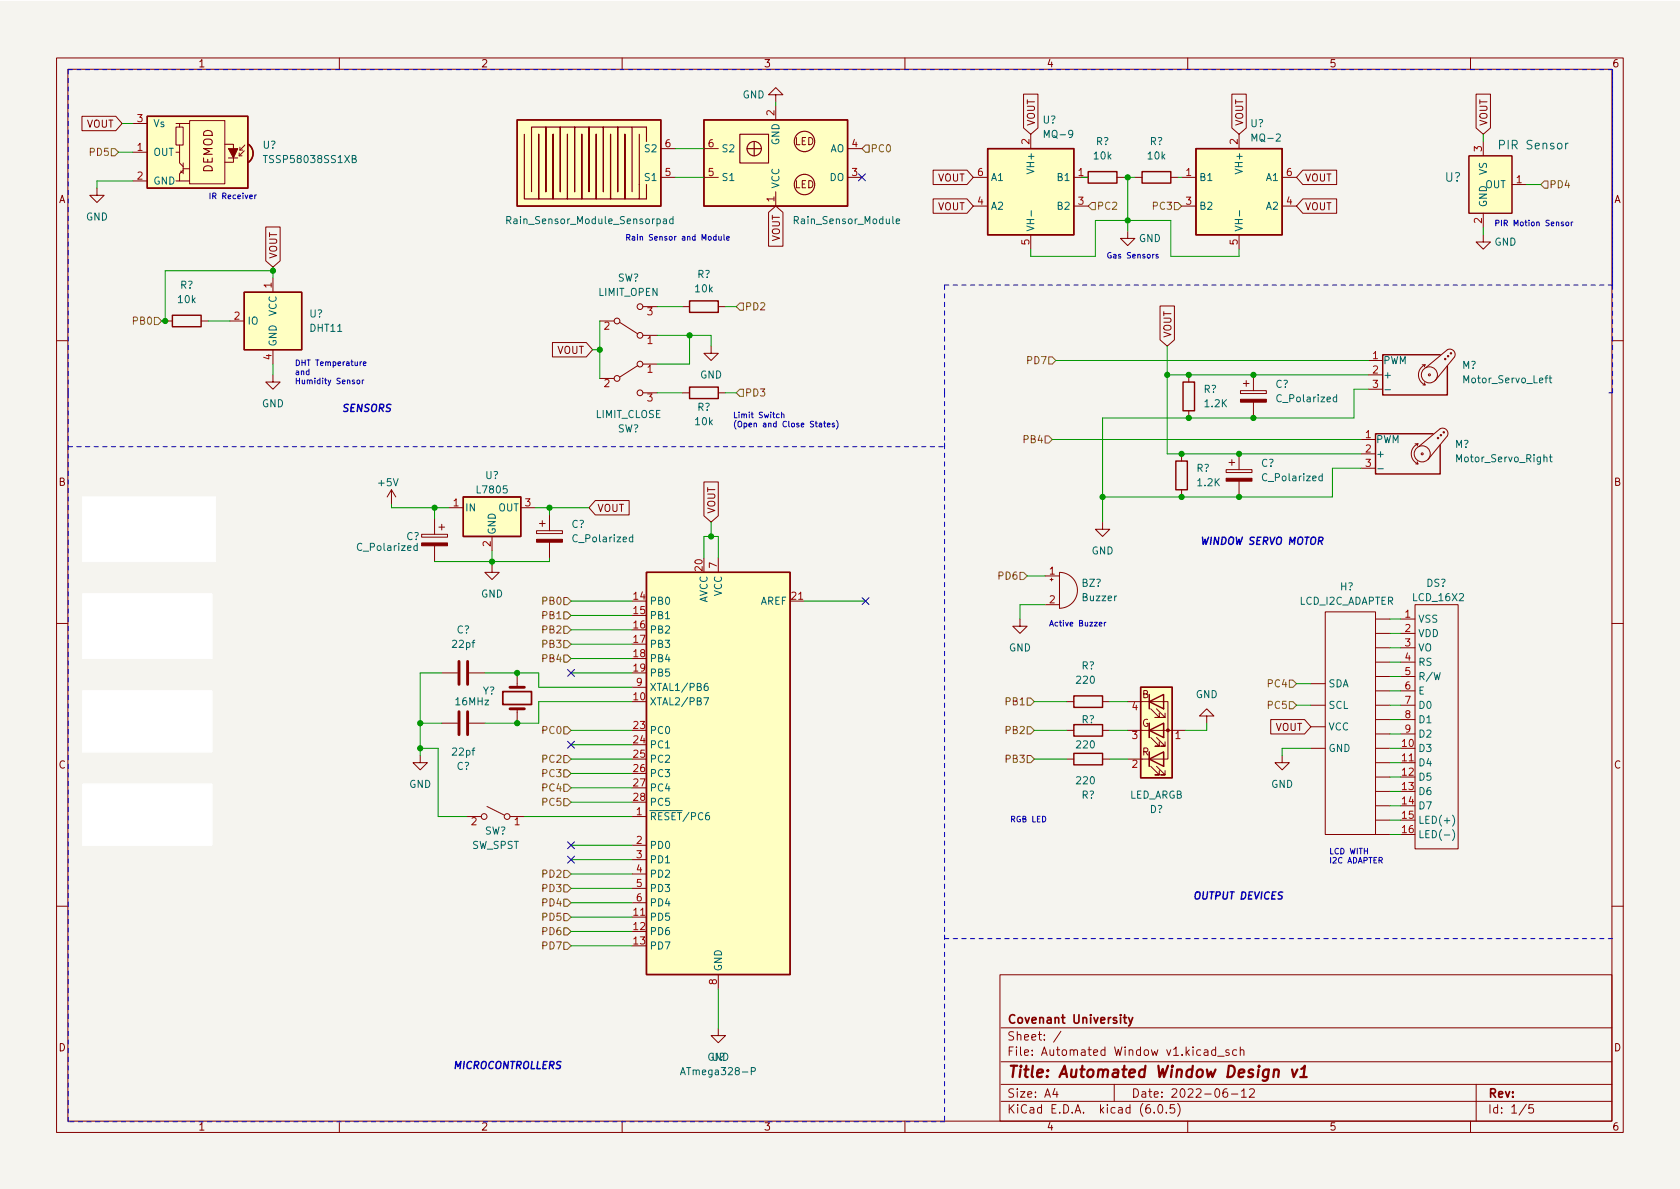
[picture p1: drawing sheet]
<svg xmlns="http://www.w3.org/2000/svg" width="297mm" height="210mm" viewBox="0 0 297 210" stroke-linecap="round" stroke-linejoin="round" font-family="sans-serif">
<path d="M0 .2h297v210.1h-297z" fill="#f5f4ef" stroke="#f5f4ef" stroke-width=".18"/>
<g fill="none" stroke="#840000" stroke-width=".18">
<path d="M10 10.2h277v190.1h-277zM12 12.2h273v186.1h-273zM60 10.2v2M110 10.2v2M137.2 16.8h1.2l-1.2-1.3-1.3 1.3h1.3v1.2M137.2 18.7v2.5M160 10.2v2M181 16.6h2.5v6l-1.3 1.1-1.2-1.1zM210 10.2v2M217.8 16.6h2.5v6l-1.2 1.1-1.3-1.1zM260 10.2v2M261 16.6h2.5v6l-1.2 1.1-1.3-1.1z"/>
<path d="M14.5 20.6h6l1.1 1.2-1.1 1.3h-6zM17.1 33.3v1.2h1.3l-1.3 1.3-1.2-1.3h1.2M23.5 32h2.5M23.5 21.8h2.5M23.5 26.9h2.5M31.1 22.5h1.3v3.1h-1.3zM31.1 21.8h.6v.7M31.1 26.9h.6v1.9l.7 .7M31.7 32h1.8M31.7 21.8h1.8M31.7 25.6v1.3M32 30.2v.3h.3"/>
<path d="M32.4 30.1l-.7 .6v1.3h-.6M32.4 29.8h1.1M32.4 28.8v1.9M33.5 21.3h6.3v11.2h-6.3zM39.8 25.5h1.5v3.2h-1.5M40.4 27.9h1.6M42.3 27.6h.5M42.3 27v.6M42.4 26.5h.5M42.4 26v.5M43.2 26.7l-.9 .9M43.3 25.6l-.9 .9"/>
<path d="M116.8 31.4h2.6M116.8 26.3h2.6M124.5 31.4h2.5M124.5 26.3h2.5M135.9 37.6l1.3-1.2 1.2 1.2v5.9h-2.5zM137.2 33.9v2.5M149.9 31.4h2.5M149.9 26.3h2.5M165 30.1h6l1.1 1.3-1.1 1.2h-6zM165 35.2h6l1.1 1.2-1.1 1.3h-6zM172.1 31.4h2.5M172.1 36.4h2.5"/>
<path d="M182.2 23.7v2.6M189.9 31.4h2.5M189.9 36.4h2.5M197.5 31.4h1.3M200.7 31.4h1.2M207 31.4h1.3M208.9 31.4h2.6M208.9 36.4h2.6M219.1 23.7v2.6M226.7 31.4h2.5M226.7 36.4h2.5M230.3 35.2h6v2.5h-6l-1.1-1.3z"/>
<path d="M230.3 30.1h6v2.5h-6l-1.1-1.2zM259.7 27.6h7.6v10.1h-7.6zM262.3 25v2.6M262.3 37.7v2.6M267.3 32.6h2.6M29.2 56.8h1.3M35.6 56.8h1.2M40.6 56.8h2.6M47 40.1h2.5v6l-1.2 1.1-1.3-1.1zM48.3 49.1v2.6M106 56.8h2.6M109.6 57l3.2 2"/>
<path d="M113.7 54.2h2.5M113.7 59.3h2.5M120.6 54.2h1.3M127 54.2h1.3M182.2 41.5v2.6M199.4 40.9v1.3h1.3l-1.3 1.2-1.3-1.2h1.3M205.1 54.1h2.5v6l-1.2 1.1-1.3-1.1zM219.1 41.5v2.6M262.3 41.5v1.3h1.2l-1.2 1.3-1.3-1.3h1.3M10 60.2h2M48.3 66.3v1.3h1.2l-1.2 1.2-1.3-1.2h1.3M48.3 61.8v2.6"/>
<path d="M97.7 60.6h6l1.1 1.2-1.1 1.3h-6zM106 66.9h2.6M112.8 64.6l-3.2 2.1M113.7 64.4h2.5M113.7 69.5h2.5M120.6 69.5h1.3M125.7 61.2v1.3h1.3l-1.3 1.2-1.2-1.2h1.2M127 69.5h1.3M210.2 66.3v1.3M210.2 72.6v1.3M219.3 69.1h4.6v.5h-4.6zM219.8 67.8h1.1"/>
<path d="M220.3 67.3v1M221.6 66.3v2.8M221.6 71.1v2.8M240.7 77.7h2.5M241.9 63.7h2.6M241.9 66.3h2.6M241.9 68.8h2.6M250.2 78.5h.5M250.7 78.5a1.93 1.93 0 0 0-1.2 1.8 1.93 1.93 0 0 0 1.2 1.7M250.7 78.5l-.1 .4M250.8 79l3.8-3.2a.94 .94 0 0 1 1.1 .2 .94 .94 0 0 1 .2 1.1l-3.4 4.2M251.5 64.5h.5"/>
<path d="M251.6 68.1h.4M251.8 67.7l.2 .4M252 64.5a1.93 1.93 0 0 0-1.2 1.8 1.93 1.93 0 0 0 1.2 1.8M252 64.5l-.2 .4M252.1 65l3.8-3.2a.94 .94 0 0 1 1.1 .2 .94 .94 0 0 1 .2 1.1l-3.5 4.2M285 60.2h2M69.2 86.6l-.7 1.3M69.2 86.6v2.5M69.2 86.6l.8 1.3M74.5 94.5h4.6v.5h-4.6zM76.8 91.7v2.8M76.8 96.5v2.8"/>
<path d="M77.6 93.2h1M78.1 92.7v1M79.4 89.8h2.5M87 99.9v1.3h1.3l-1.3 1.3-1.3-1.3h1.3M87 94.9v2.5M92.1 89.8h2.5M94.9 93.8h4.5v.6h-4.5zM95.4 92.6h1M95.9 92.1v1M97.2 91.1v2.7M97.2 95.9v2.8M105.3 88.5h5.9v2.6h-5.9l-1.2-1.3z"/>
<path d="M124.5 85.2h2.5v6l-1.3 1.1-1.2-1.1zM127 98.7v2.5M194.9 92.3v1.3h1.3l-1.3 1.3-1.2-1.3h1.2M208.9 80.3v1.2M208.9 86.6v1.3M216.8 83.1h4.6v.5h-4.6zM217.3 81.8h1M217.8 81.3v1M219.1 80.3v2.8M219.1 85.1v2.8M240.7 80.3h2.5M240.7 82.8h2.5"/>
<path d="M250.3 82h.4M250.6 81.7l.1 .3M10 110.2h2M78.1 119h2.8M82.9 119h2.8M91.4 119.6v1.9M139.7 106.3h2.5M180.3 109.5v1.2h1.3l-1.3 1.3-1.2-1.3h1.2M184.8 101.8h2.5M184.8 106.9h2.5M185.7 102.5h.5M185.9 102.2v.5"/>
<path d="M187.3 101.2a3.2 3.2 0 0 1 3.2 3.2 3.2 3.2 0 0 1-3.2 3.2zM234.3 108.2h8.9v39.4h-8.9zM243.2 109.5h2.5M243.2 112h2.5M243.2 114.5h2.5M243.2 117.1h2.5M243.2 119.6h2.5M247.6 109.5h2.6M247.6 112h2.6M247.6 114.5h2.6M247.6 117.1h2.6M247.6 119.6h2.6"/>
<path d="M250.2 106.9h7.6v43.2h-7.6zM261 104.4h.1M285 110.2h2M74.3 133.6v1.3h-1.3l1.3 1.2 1.3-1.2h-1.3M78.1 127.9h2.8M82.9 127.9h2.8M91.4 125.3v1.9M111.8 121.5h2.5M188.6 124.1h1.3M188.6 134.2h1.3M188.6 129.2h1.3M194.9 124.1h1.3"/>
<path d="M194.9 134.2h1.3M194.9 129.2h1.3M199.4 124.1h7.1v10.1h-7.1M199.4 129.2h2.5M203.2 127.9v2.5M203.2 133v2.5M203.2 129.2h6.3M203.5 125.3l1.5 1.6h-.8h.8v-.8M203.5 130.4l1.5 1.5h-.8h.8v-.7M203.5 135.5l1.5 1.5h-.8h.8v-.7M204.5 125.3l1.5 1.6h-.8h.8v-.8M204.5 130.4l1.5 1.5h-.8h.8v-.7"/>
<path d="M204.5 135.5l1.5 1.5h-.8h.8v-.7M205.7 127.9v2.5zM205.7 130.4h.1M205.7 133v2.5zM205.7 135.5h.1M213.4 126.6h-1.3l1.3-1.3 1.2 1.3h-1.2v1.3M224.7 127.2h6l1.1 1.3-1.1 1.3h-6zM226.7 133.6v1.3h1.3l-1.3 1.2-1.3-1.2h1.3M231.8 124.7h2.5M231.8 132.3h2.5M231.8 120.9h2.5M231.8 128.5h2.5"/>
<path d="M243.2 134.9h2.5M243.2 122.2h2.5M243.2 124.7h2.5M243.2 127.2h2.5M243.2 129.8h2.5M243.2 139.9h2.5M243.2 137.4h2.5M243.2 132.3h2.5M247.6 134.9h2.6M247.6 122.2h2.6M247.6 124.7h2.6M247.6 127.2h2.6"/>
<path d="M247.6 129.8h2.6M82.5 144.4h2.6M86.1 142.6l3.1 1.5M90.2 144.4h2.5M111.8 144.4h2.5M111.8 149.5h2.5M111.8 152h2.5M111.8 154.6h2.5M111.8 157.1h2.5M111.8 159.6h2.5M243.2 147.6h2.5M243.2 145h2.5"/>
<path d="M243.2 142.5h2.5M10 160.2h2M111.8 162.2h2.5M127 172.3v2.6M176.8 172.4h108.2v25.9h-108.2zM285 160.2h2M60 198.3v2M110 198.3v2M127 181.9v1.2h1.3l-1.3 1.3-1.3-1.3h1.3M160 198.3v2M177 194.8h108M177 191.8h108"/>
<path d="M177 187.8h108M177 181.8h108M186.5 192.5l-.4 1h1M186.9 193v1M187.6 182.4l-1.3 1.9M197 191.8v3M204.1 196.7v.1M204.9 195.4l.2-.1a.81 .81 0 0 1 .6 .7 .81 .81 0 0 1-.3 .8h-.2a.81 .81 0 0 1-.6-.6 .81 .81 0 0 1 .3-.8zM206.2 196.7v.1M207.6 195.3h-.7v.7l.2-.1 .5 .1 .1 .2-.1 .5-.2 .1-.5-.1M208.2 195.1a1.72 1.72 0 0 1 0 2.3M210 198.3v2"/>
<path d="M214.9 185.7l-.4-.1-.3 .3v.4l.2 .3h.5M214.9 185.1v1.5M215.3 186.8h1.1M216.9 192.5a.59 .59 0 0 0-.7 .7v.5l.2 .3h.4l.2-.1 .1-.5-.2-.2-.4-.1-.3 .3M217.3 185.7l-.4-.1-.2 .2 .1 .3 .5 .1v.4h-.6M217.7 193.5h1.2M218.6 185.7l-.4-.1-.3 .3v.4l.2 .3h.5M219.3 185.8l.2-.2 .4 .1v.9M219.3 185.1v1.5M219.5 193l.4-.5v1.5M219.5 194h.9M220.9 192.7l.6-.2 .2 .2 .1 .3-.9 1h.9"/>
<path d="M260 198.3v2M261 191.8v6.5M269.9 195.3l-1.3 1.9M271.1 195.3h-.7l-.1 .7 .2-.1 .5 .1 .2 .2-.1 .5-.2 .1-.6-.1"/>
<circle cx="109.1" cy="56.8" r=".51"/>
<circle cx="113.2" cy="59.3" r=".51"/>
<circle cx="113.2" cy="54.2" r=".51"/>
<circle cx="109.1" cy="66.9" r=".51"/>
<circle cx="113.2" cy="64.4" r=".51"/>
<circle cx="113.2" cy="69.5" r=".51"/>
<circle cx="252.7" cy="66.3" r=".18"/>
<circle cx="252.7" cy="66.3" r="1.42"/>
<circle cx="254.3" cy="77.5" r=".13"/>
<circle cx="254.8" cy="77" r=".13"/>
<circle cx="255.3" cy="76.4" r=".13"/>
<circle cx="255.5" cy="63.5" r=".13"/>
<circle cx="256" cy="63" r=".13"/>
<circle cx="256.5" cy="62.5" r=".13"/>
<circle cx="251.5" cy="80.3" r=".18"/>
<circle cx="251.5" cy="80.3" r="1.42"/>
<circle cx="85.6" cy="144.4" r=".51"/>
<circle cx="89.7" cy="144.4" r=".51"/>
</g>
<path d="M228.4 189.1l.4 1.4 .6-1.4M229.9 190.5h1.1M230.1 189l.6-.5-.2 2" fill="none" stroke="#840000" stroke-width=".4"/>
<path d="M88.9 122.3h5.1v2.3h-5.1zM198.6 179.9h.6M198.8 179.4v1.3l.4 .2M199.6 179.9l.3 1M200.3 179.9l-.5 1.4-.2 .1" fill="none" stroke="#840000" stroke-width=".3"/>
<g fill="#fff" stroke="#fff" stroke-width=".18">
<path d="M14.6 122.2h22.9v10.8h-22.9z"/>
<path d="M14.6 87.9h23.5v11.4h-23.5z"/>
<path d="M14.6 138.7h22.9v10.8h-22.9z"/>
<path d="M14.6 105h22.9v11.5h-22.9z"/>
</g>
<path d="M14.6 87.9h23.5v11.4h-23.5zM14.6 105h22.9v11.5h-22.9zM14.6 122.2h22.9v10.8h-22.9zM14.6 138.7h22.9v10.8h-22.9z" fill="none" stroke="#fff" stroke-width=".18"/>
<g fill="#ffffc2" stroke="#ffffc2" stroke-width=".18">
<path d="M81.9 87.9h10.2v7h-10.2z"/>
<path d="M201.7 121.5h5.6v16h-5.6z"/>
<path d="M174.6 26.3h15.3v15.2h-15.3z"/>
<path d="M43.2 51.7h10.1v10.1h-10.1z"/>
<path d="M114.3 101.2h25.4v71.1h-25.4z"/>
<path d="M211.5 26.3h15.2v15.2h-15.2z"/>
<path d="M259.7 27.6h7.6v10.1h-7.6z"/>
<path d="M43.9 25.5a1.97 1.97 0 0 1 0 3.2l-1.1-1.6z"/>
<path d="M26 20.6h17.8v12.7h-17.8z"/>
<path d="M124.5 21.2h25.4v15.2h-25.4z"/>
<path d="M91.4 21.2h25.4v15.2h-25.4z"/>
</g>
<g fill="none" stroke="#840000" stroke-width=".25">
<path d="M26 20.6h17.8v12.7h-17.8zM43.9 25.5a1.97 1.97 0 0 1 0 3.2M91.4 21.2h25.4v15.2h-25.4zM124.5 21.2h25.4v15.2h-25.4zM174.6 26.3h15.3v15.2h-15.3zM192.4 30.3h5.1v2.1h-5.1zM201.9 30.3h5.1v2.1h-5.1zM211.5 26.3h15.2v15.2h-15.2zM30.5 55.7h5.1v2.1h-5.1zM43.2 51.7h10.1v10.1h-10.1zM121.9 53.2h5.1v2h-5.1zM121.9 68.4h5.1v2.1h-5.1z"/>
<path d="M209.2 67.6h2v5h-2zM253.4 76.7h-10.2v7.1h11.4v-5.1M254.6 62.7h-10.1v7.1h11.4v-5M81.9 87.9h10.2v7h-10.2zM207.9 81.5h2v5.1h-2zM114.3 101.2h25.4v71.1h-25.4zM189.9 128.1h5v2.1h-5zM189.9 123.1h5v2h-5zM189.9 133.2h5v2h-5zM201.7 121.5h5.6v16h-5.6zM203.2 124.1l2.5-1.3v2.5zM203.2 129.2l2.5-1.3v2.5z"/>
<path d="M203.2 134.2l2.5-1.2v2.5zM203.2 122.8v2.5M203.2 127.9v2.5M203.2 133v2.5"/>
</g>
<g fill="#840000" stroke="#840000" stroke-width=".18">
<path d="M74.5 96h4.6v.5h-4.6z"/>
<path d="M94.9 95.4h4.5v.5h-4.5z"/>
<path d="M219.3 70.6h4.6v.5h-4.6z"/>
<path d="M216.8 84.6h4.6v.5h-4.6z"/>
<path d="M40.4 26.3h1.6l-.7 1.6z"/>
<circle cx="206.5" cy="129.2" r=".25"/>
</g>
<g fill="none" stroke="#006464" stroke-width=".18">
<path d="M46.6 27.5h.7M62.3 28.1l.5-.1 .1-.1v-.3l-.6-.1v1.3h.5l.1-.2 .1-.3-.3-.2M89.6 39l.6-.1 .1-.2v-.3l-.7-.1v1.3M117.3 38.8h.5v.8M117.8 39l-.4 .1-.2 .2 .2 .3 .4-.1M119 38.8l-.4-.1-.2 .3 .1 .5h.5M119 38.3v1.3M158.5 39.1l.6-.1-.1-.2-.4-.1-.1 .2v.6h.5M182.3 37.3v.9M219.2 37.3v.9M277.3 25.3l-.3 .1-.2 .2M236.3 70.3l-.3-.1-.3 .2 .1 .6h.5"/>
<path d="M236.3 69.8v1.3M244.9 68.9h.9M273.9 66.9h.5M274.1 66.4v1.1l.3 .2M73.8 96.6l-.4-.1-.2 .2 .1 .6h.5M73.8 96.1v1.2M111.9 95h-.4l-.2 .2 .1 .6h.5M111.9 94.5v1.3M233.8 84.2h-.4l-.2 .2 .1 .6h.5M233.8 83.8v1.2M243.6 82.9h1M273.9 80.8h.5"/>
<path d="M274.1 80.4v1.1l.3 .2M124.4 123.4h.9l-.6 1.2M125.1 120.8l-.4 .1a.86 .86 0 0 0 0 1.2l.5-.1v-.4l-.2-.3h-.3l-.2 .3M256.8 144.2a1.46 1.46 0 0 1 0 1.9M256.8 146.7a1.46 1.46 0 0 1 0 1.9M120.3 190.1l.4-1.3 .5 1.3M120.4 189.7h.6M132.8 189.4h.6l.2-.2-.1-.3-.7-.1v1.3"/>
</g>
<path d="M81.2 117v4M82.7 117v4M81.2 125.9v4M82.7 125.9v4M90.2 125.3h2.5M90.2 121.5h2.5" fill="none" stroke="#840000" stroke-width=".51"/>
<g fill="none" stroke="#840000" stroke-width=".2">
<path d="M92.7 23.7v11.5h2.5v-11.5v11.5h2.6v-11.5v11.5h2.5v-11.5v11.5h2.6v-11.5v11.5h2.5v-11.5v11.5h2.5v-11.5v11.5h2.6v-11.5v11.5h2.5v-2.6M94 33.9v-11.4h2.5v11.4v-11.4h2.6v11.4v-11.4h2.5v11.4v-11.4h2.5v11.4v-11.4h2.6v11.4v-11.4h2.5v11.4v-11.4h2.6v11.4M111.8 22.5h2.5zM113 23.7v8.9zM113 35.2h1.3zM114.3 22.5v2.5zM114.3 32.6v2.6zM130.8 23.7h5.1v5.1h-5.1zM132.1 26.3h2.5M133.3 25v2.6"/>
<circle cx="133.3" cy="26.3" r="1.27"/>
<circle cx="142.2" cy="32.6" r="1.8"/>
<circle cx="142.2" cy="25" r="1.8"/>
</g>
<g fill="none" stroke="#725600" stroke-width=".18">
<path d="M19.7 26.3h.6l.7 .6-.7 .7h-.6zM153 25.6h.7v1.3h-.7l-.6-.6zM192.4 36.4l.6-.6h.7v1.3h-.7zM207.6 35.8h.7l.6 .6-.6 .7h-.7zM273 32h.7v1.3h-.7l-.6-.7zM27.3 56.1h.6l.7 .7-.7 .6h-.6zM130.8 53.6h.6v1.3h-.6l-.6-.7zM130.8 68.8h.6v1.3h-.6l-.6-.6zM184.8 77.1h.6l.7 .6-.7 .7h-.6zM185.4 63.1h.7l.6 .6-.6 .7h-.7zM99.7 110.7h.6l.7 .7-.7 .6h-.6zM99.7 105.7h.6l.7 .6-.7 .6h-.6z"/>
<path d="M99.7 113.3h.6l.7 .6-.7 .6h-.6zM99.7 108.2h.6l.7 .6-.7 .7h-.6zM99.7 115.8h.6l.7 .7-.7 .6h-.6zM180.3 101.2h.7l.6 .6-.6 .7h-.7zM99.7 133.6h.6l.7 .6-.7 .7h-.6zM99.7 128.5h.6l.7 .7-.7 .6h-.6zM99.7 138.7h.6l.7 .6-.7 .6h-.6zM99.7 136.1h.6l.7 .7-.7 .6h-.6zM181.6 123.4h.6l.7 .7-.7 .6h-.6zM181.6 128.5h.6l.7 .7-.7 .6h-.6zM181.6 133.6h.6l.7 .6-.7 .7h-.6zM228 120.3h.6l.6 .6-.6 .6h-.6z"/>
<path d="M228 124.1h.6l.6 .6-.6 .6h-.6zM99.7 159h.6l.7 .6-.7 .7h-.6zM99.7 156.5h.6l.7 .6-.7 .6h-.6zM99.7 153.9h.6l.7 .7-.7 .6h-.6zM99.7 141.2h.6l.7 .7-.7 .6h-.6zM99.7 166.6h.6l.7 .7-.7 .6h-.6zM99.7 164.1h.6l.7 .6-.7 .6h-.6zM99.7 161.5h.6l.7 .7-.7 .6h-.6z"/>
</g>
<g fill="none" stroke="#0000c2" stroke-width=".18">
<path d="M44.1 34.8l.5-.1v-.2h-.3l-.2 .1 .1 .5h.4M45 34.5v.6M45.3 34.5l-.3 .2M276.4 39.3h-.2l-.2 .1 .1 .1 .3 .1v.3h-.4M276.9 39.4l.1-.1 .3 .1v.5l-.4-.1zM277.8 39.3v.6M278.1 39.3l-.3 .2M126.6 41.9l-.3-.1-.2 .2 .1 .4h.4M126.6 41.5v1M127.1 41.8v.6h.4M127.5 41.8v.7M128 41.5v.8l.1 .2"/>
<path d="M128.5 42.1l.4-.1v-.1l-.3-.1-.1 .1v.5h.4M204.1 45l-.3 .2M204.8 45h-.3l-.1 .1v.2l.4 .1v.2h-.4M63.1 67.3l.2-.1 .3 .1-.1 .5h-.4zM64 64l-.3 .2M64.1 67.2v.7M64.2 64.3l.5-.1v-.2h-.3l-.2 .1 .1 .5h.4M64.3 67.2l-.2 .2M137.8 73.3l-.3-.1-.2 .2 .1 .4h.4M138.2 73.3h.4v.6M138.2 72.9v1M144.9 74.9h.3l.1 .6"/>
<path d="M145.3 75.1l-.5 .2 .1 .2 .4-.1M145.6 74.8h.4M145.8 74.5v.8l.2 .2M146.3 75.2l.5-.1-.1-.2-.3-.1-.1 .2v.4h.4M147.5 74.9l-.2-.1-.2 .2 .1 .1 .3 .1v.2h-.4M147.9 74.3a1.15 1.15 0 0 1 0 1.6M194.4 110.4l.4-.1v-.2l-.3-.1-.1 .2v.5h.4M195.3 110v.7M195.5 110l-.2 .2M178.9 144.9l.4-.1 .1-.4-.5-.1v1M179.1 144.9l.3 .4M180.4 144.4a.45 .45 0 0 0-.6 .5 .45 .45 0 0 0 .6 .3v-.3h-.2"/>
<path d="M180.9 144.8h.4v-.4l-.4-.1v1h.3l.2-.3-.2-.2M182.6 144.3v1h.5M183.4 144.8h.4M183.9 144.3h-.5v1h.5M184.3 144.3a.51 .51 0 0 1 .6 .5 .51 .51 0 0 1-.6 .5z"/>
</g>
<g fill="none" stroke="#0000c2" stroke-width=".18" stroke-dasharray=".8 .8">
<path d="M12.1 12.3h155.5M285.1 12.3h-118.1M167 50.4h118.1M285.1 50.4v-38.1M12.1 79h154.9M12.1 69.5v-57.2M167 69.5v-19.1M167 79v-.6M167 69.5v96.5M284.5 69.5h.6M285.1 69.5v-57.2M167 165.3v33.1"/>
<path d="M167 166h118.1M12.1 198.4v-128.9M167 198.4h-154.9"/>
</g>
<g fill="none" stroke="#009600" stroke-width=".18">
<path d="M137.2 18v.7M21 26.9h2.5M21.6 21.8h1.9M23.5 32h-6.4v1.3M119.4 26.3h5.1M119.4 31.4h5.1M191.1 31.4h1.3M198.8 31.4h1.9M199.4 31.4v9.5M208.3 31.4h.6M262.3 23.7v1.3M269.9 32.6h2.5"/>
<path d="M36.8 56.8h3.8M48.3 47.2v1.9M48.3 47.9h-19.1v8.9h-.6M106 56.8v10.1M116.2 59.3h9.5v1.9M116.2 54.2h4.4M121.9 59.3v5.1h-5.7M128.3 54.2h1.9M182.2 44.1v1.2h11.5v-6.3h13.3v6.3h12.1v-1.2M262.3 40.3v1.2M48.3 64.4v1.9M104.8 61.8h1.2"/>
<path d="M116.2 69.5h4.4M128.3 69.5h1.9M186.1 77.7h54.6M186.7 63.7h55.2M206.4 61.2v19.1h34.3M206.4 66.3h35.5M241.9 68.8h-2.5v5.1h-44.5v18.4M69.2 89.1v.7h10.2M76.8 89.8v1.9M87 97.4v2.5M94.6 89.8h9.5M97.2 89.8v1.3"/>
<path d="M97.2 98.7v.6h-20.4M124.5 98.7v-3.8h2.5v3.8M125.7 92.3v2.6M240.7 82.8h-5.1v5.1h-40.7M78.1 119h-3.8v14.6M85.7 119h9.5v2.5h16.6M91.4 119v.6M101 106.3h10.8M101 113.9h10.8M101 108.8h10.8M101 111.4h10.8M101 119h10.8"/>
<path d="M101 116.5h10.8M142.2 106.3h10.8M181.6 101.8h3.2M184.8 106.9h-4.5v2.6M245.7 117.1h1.9M245.7 114.5h1.9M245.7 119.6h1.9M245.7 109.5h1.9M245.7 112h1.9M74.3 132.3h3.2v12.1h5M74.3 127.9h3.8M91.4 127.2v.7"/>
<path d="M101 129.2h10.8M101 131.7h10.8M101 136.8h10.8M101 139.3h10.8M101 134.2h10.8M111.8 124.1h-16.6v3.8h-9.5M182.9 129.2h5.7M182.9 134.2h5.7M182.9 124.1h5.7M196.2 129.2h3.2M196.2 134.2h3.2M196.2 124.1h3.2"/>
<path d="M213.4 127.9v1.3h-3.9M229.2 124.7h2.6M229.2 120.9h2.6M231.8 132.3h-5.1v1.3M245.7 124.7h1.9M245.7 122.2h1.9M245.7 132.3h1.9M245.7 134.9h1.9M245.7 129.8h1.9M245.7 127.2h1.9M245.7 137.4h1.9M245.7 139.9h1.9"/>
<path d="M92.7 144.4h19.1M101 141.9h10.8M101 154.6h10.8M101 149.5h10.8M101 152h10.8M101 159.6h10.8M101 157.1h10.8M245.7 142.5h1.9M245.7 145h1.9M245.7 147.6h1.9M101 167.3h10.8M101 164.7h10.8"/>
<path d="M101 162.2h10.8M127 174.9v7"/>
</g>
<path d="M151.8 30.8l1.2 1.2M153 30.8l-1.2 1.2M100.4 118.4l1.2 1.2M101.6 118.4l-1.2 1.2M152.4 105.7l1.2 1.2M153.6 105.7l-1.2 1.2M100.4 131.1l1.2 1.2M101.6 131.1l-1.2 1.2M100.4 151.4l1.2 1.2M100.4 148.9l1.2 1.2M101.6 151.4l-1.2 1.2M101.6 148.9l-1.2 1.2" fill="none" stroke="#000084" stroke-width=".18"/>
<g fill="#009600" stroke="#009600" stroke-width=".18">
<circle cx="74.3" cy="127.9" r=".46"/>
<circle cx="74.3" cy="132.3" r=".46"/>
<circle cx="87" cy="99.3" r=".46"/>
<circle cx="121.9" cy="59.3" r=".46"/>
<circle cx="76.8" cy="89.8" r=".46"/>
<circle cx="106" cy="61.8" r=".46"/>
<circle cx="97.2" cy="89.8" r=".46"/>
<circle cx="125.7" cy="94.9" r=".46"/>
<circle cx="29.2" cy="56.8" r=".46"/>
<circle cx="48.3" cy="47.9" r=".46"/>
<circle cx="91.4" cy="119" r=".46"/>
<circle cx="91.4" cy="127.9" r=".46"/>
<circle cx="219.1" cy="87.9" r=".46"/>
<circle cx="194.9" cy="87.9" r=".46"/>
<circle cx="210.2" cy="73.9" r=".46"/>
<circle cx="221.6" cy="73.9" r=".46"/>
<circle cx="221.6" cy="66.3" r=".46"/>
<circle cx="208.9" cy="80.3" r=".46"/>
<circle cx="208.9" cy="87.9" r=".46"/>
<circle cx="219.1" cy="80.3" r=".46"/>
<circle cx="206.4" cy="66.3" r=".46"/>
<circle cx="210.2" cy="66.3" r=".46"/>
<circle cx="199.4" cy="31.4" r=".46"/>
<circle cx="199.4" cy="39" r=".46"/>
</g>
<text font-size="2.8" fill="#840000" x="178" y="190.6">Title: Automated Window Design v1</text>
<g font-size="2.1" fill="#006464">
<text x="265.4" y="26.4">PIR Sensor</text>
<text x="255.5" y="32.1">U?</text>
</g>
<g font-size="2.1" fill="#840000">
<text x="37.6" y="30.6" transform="rotate(-90 37.6 30.6)">DEMOD</text>
<text x="178" y="184">Sheet: /</text>
<text x="178" y="181">Covenant University</text>
<text x="178" y="186.7">File: Automated Window v1.kicad_sch</text>
<text x="178" y="196.9">KiCad E.D.A. kicad (6.0.5)</text>
<text x="178" y="194.1">Size: A4</text>
<text x="200" y="194.1">Date: 2022-06-12</text>
<text x="263" y="194.1">Rev:</text>
<text x="263" y="196.9">Id: 1/5</text>
</g>
<g font-size="1.8" fill="#840000">
<text x="35" y="11.9">1</text>
<text x="85" y="11.9">2</text>
<text x="135" y="11.9">3</text>
<text x="185" y="11.9">4</text>
<text x="235" y="11.9">5</text>
<text x="285" y="11.9">6</text>
<text x="15.2" y="22.6">VOUT</text>
<text x="183" y="22.3" transform="rotate(-90 183 22.3)">VOUT</text>
<text x="219.8" y="22.3" transform="rotate(-90 219.8 22.3)">VOUT</text>
<text x="263" y="22.3" transform="rotate(-90 263 22.3)">VOUT</text>
<text x="140.5" y="25.6">LED</text>
<text x="10.3" y="35.9">A</text>
<text x="140.5" y="33.3">LED</text>
<text x="165.7" y="32.1">VOUT</text>
<text x="230.7" y="32.1">VOUT</text>
<text x="285.3" y="35.9">A</text>
<text x="165.7" y="37.2">VOUT</text>
<text x="230.7" y="37.2">VOUT</text>
<text x="49" y="45.8" transform="rotate(-90 49 45.8)">VOUT</text>
<text x="137.9" y="42.8" transform="rotate(-90 137.9 42.8)">VOUT</text>
<text x="207.1" y="59.8" transform="rotate(-90 207.1 59.8)">VOUT</text>
<text x="98.4" y="62.6">VOUT</text>
<text x="10.3" y="85.9">B</text>
<text x="285.3" y="85.9">B</text>
<text x="105.6" y="90.5">VOUT</text>
<text x="126.5" y="90.9" transform="rotate(-90 126.5 90.9)">VOUT</text>
<text x="201.9" y="123.4">B</text>
<text x="201.9" y="128.5">G</text>
<text x="225.4" y="129.2">VOUT</text>
<text x="10.3" y="135.9">C</text>
<text x="201.9" y="133.6">R</text>
<text x="285.3" y="135.9">C</text>
<text x="10.3" y="185.9">D</text>
<text x="285.3" y="185.9">D</text>
<text x="35" y="199.9">1</text>
<text x="85" y="199.9">2</text>
<text x="135" y="199.9">3</text>
<text x="185" y="199.9">4</text>
<text x="235" y="199.9">5</text>
<text x="285" y="199.9">6</text>
</g>
<g font-size="1.8" fill="#006464">
<text x="131.3" y="17.4">GND</text>
<text x="27.1" y="22.5">Vs</text>
<text x="184.4" y="21.8">U?</text>
<text x="221.1" y="22.5">U?</text>
<text x="27.1" y="27.6">OUT</text>
<text x="46.5" y="26.3">U?</text>
<text x="47.2" y="28.8">TSSP58038SS1XB</text>
<text x="114.2" y="26.9">S2</text>
<text x="127.5" y="26.9">S2</text>
<text x="137.8" y="25.6" transform="rotate(-90 137.8 25.6)">GND</text>
<text x="146.7" y="26.9">AO</text>
<text x="184.9" y="24.4">MQ-9</text>
<text x="193.5" y="28.2">10k</text>
<text x="193.8" y="25.6">R?</text>
<text x="203" y="28.2">10k</text>
<text x="203.3" y="25.6">R?</text>
<text x="221.6" y="25">MQ-2</text>
<text x="27.1" y="32.6">GND</text>
<text x="114.2" y="32">S1</text>
<text x="127.5" y="32">S1</text>
<text x="137.8" y="33.4" transform="rotate(-90 137.8 33.4)">VCC</text>
<text x="146.7" y="32">DO</text>
<text x="175.1" y="32">A1</text>
<text x="182.9" y="30.3" transform="rotate(-90 182.9 30.3)">VH+</text>
<text x="187.1" y="32">B1</text>
<text x="212" y="32">B1</text>
<text x="219.7" y="30.3" transform="rotate(-90 219.7 30.3)">VH+</text>
<text x="223.9" y="32">A1</text>
<text x="262.6" y="33.3">OUT</text>
<text x="262.9" y="30.9" transform="rotate(-90 262.9 30.9)">VS</text>
<text x="15.2" y="39">GND</text>
<text x="90.2" y="39.6">Rain_Sensor_Module_Sensorpad</text>
<text x="140.7" y="39.6">Rain_Sensor_Module</text>
<text x="175.1" y="37.1">A2</text>
<text x="182.9" y="41" transform="rotate(-90 182.9 41)">VH-</text>
<text x="187.1" y="37.1">B2</text>
<text x="212" y="37.1">B2</text>
<text x="219.7" y="41" transform="rotate(-90 219.7 41)">VH-</text>
<text x="223.9" y="37.1">A2</text>
<text x="262.9" y="36.7" transform="rotate(-90 262.9 36.7)">GND</text>
<text x="201.3" y="42.8">GND</text>
<text x="264.2" y="43.4">GND</text>
<text x="31.5" y="53.6">10k</text>
<text x="31.8" y="51">R?</text>
<text x="105.8" y="52.3">LIMIT_OPEN</text>
<text x="109.2" y="49.8">SW?</text>
<text x="123" y="51.7">10k</text>
<text x="123.3" y="49.1">R?</text>
<text x="43.7" y="57.4">IO</text>
<text x="48.9" y="55.9" transform="rotate(-90 48.9 55.9)">VCC</text>
<text x="54.7" y="56.1">U?</text>
<text x="54.9" y="58.7">DHT11</text>
<text x="48.9" y="61.3" transform="rotate(-90 48.9 61.3)">GND</text>
<text x="244.5" y="64.4">PWM</text>
<text x="258.5" y="65.2">M?</text>
<text x="123.8" y="66.9">GND</text>
<text x="212.8" y="69.5">R?</text>
<text x="225.5" y="68.6">C?</text>
<text x="226" y="71.1">C_Polarized</text>
<text x="244.5" y="66.9">+</text>
<text x="259.2" y="67.8">Motor_Servo_Left</text>
<text x="46.3" y="72">GND</text>
<text x="105.3" y="73.9">LIMIT_CLOSE</text>
<text x="109.2" y="76.4">SW?</text>
<text x="123" y="75.2">10k</text>
<text x="123.3" y="72.6">R?</text>
<text x="213.1" y="72">1.2K</text>
<text x="211.5" y="83.4">R?</text>
<text x="223" y="82.5">C?</text>
<text x="243.2" y="78.4">PWM</text>
<text x="243.2" y="80.9">+</text>
<text x="257.2" y="79.2">M?</text>
<text x="257.7" y="81.7">Motor_Servo_Right</text>
<text x="67" y="86">+5V</text>
<text x="84.5" y="87.2">L7805</text>
<text x="85.8" y="84.7">U?</text>
<text x="211.8" y="86">1.2K</text>
<text x="223.5" y="85.1">C_Polarized</text>
<text x="71.8" y="95.5">C?</text>
<text x="82.2" y="90.4">IN</text>
<text x="87.6" y="94.6" transform="rotate(-90 87.6 94.6)">GND</text>
<text x="88.1" y="90.4">OUT</text>
<text x="101" y="93.3">C?</text>
<text x="101.5" y="95.9">C_Polarized</text>
<text x="63.4" y="97.4">C_Polarized</text>
<text x="193" y="98">GND</text>
<text x="85" y="105.7">GND</text>
<text x="114.8" y="106.9">PB0</text>
<text x="125.1" y="106.7" transform="rotate(-90 125.1 106.7)">AVCC</text>
<text x="127.6" y="105.5" transform="rotate(-90 127.6 105.5)">VCC</text>
<text x="134.4" y="106.9">AREF</text>
<text x="191.3" y="103.8">BZ?</text>
<text x="191.5" y="106.3">Buzzer</text>
<text x="229.7" y="106.9">LCD_I2C_ADAPTER</text>
<text x="236.9" y="104.4">H?</text>
<text x="249.9" y="106.3">LCD_16X2</text>
<text x="252.2" y="103.8">DS?</text>
<text x="80.7" y="112">C?</text>
<text x="114.8" y="109.5">PB1</text>
<text x="114.8" y="112">PB2</text>
<text x="250.7" y="110.1">VSS</text>
<text x="250.7" y="112.6">VDD</text>
<text x="80.1" y="114.5">22pf</text>
<text x="114.8" y="114.5">PB3</text>
<text x="114.8" y="117.1">PB4</text>
<text x="114.8" y="119.6">PB5</text>
<text x="178.4" y="115.2">GND</text>
<text x="191.2" y="118.4">R?</text>
<text x="250.7" y="115.2">VO</text>
<text x="250.7" y="117.7">RS</text>
<text x="80.9" y="124.7">16MHz</text>
<text x="85.3" y="122.8">Y?</text>
<text x="114.8" y="124.7">XTAL2/PB7</text>
<text x="114.8" y="122.2">XTAL1/PB6</text>
<text x="190.7" y="120.9">220</text>
<text x="211.4" y="123.4">GND</text>
<text x="234.8" y="125.3">SCL</text>
<text x="234.8" y="121.5">SDA</text>
<text x="250.7" y="120.3">R/W</text>
<text x="250.7" y="122.8">E</text>
<text x="250.7" y="125.3">D0</text>
<text x="114.8" y="129.8">PC0</text>
<text x="191.2" y="127.9">R?</text>
<text x="234.8" y="129.2">VCC</text>
<text x="250.7" y="127.9">D1</text>
<text x="250.7" y="130.4">D2</text>
<text x="80.1" y="133.6">22pf</text>
<text x="80.7" y="136.1">C?</text>
<text x="114.8" y="132.3">PC1</text>
<text x="114.8" y="134.9">PC2</text>
<text x="114.8" y="137.4">PC3</text>
<text x="190.7" y="132.3">220</text>
<text x="234.8" y="133">GND</text>
<text x="250.7" y="133">D3</text>
<text x="250.7" y="135.5">D4</text>
<text x="72.3" y="139.3">GND</text>
<text x="114.8" y="139.9">PC4</text>
<text x="114.8" y="142.5">PC5</text>
<text x="190.7" y="138.7">220</text>
<text x="191.2" y="141.2">R?</text>
<text x="199.6" y="141.2">LED_ARGB</text>
<text x="203.3" y="143.8">D?</text>
<text x="224.7" y="139.3">GND</text>
<text x="250.7" y="138">D5</text>
<text x="250.7" y="140.6">D6</text>
<text x="250.7" y="143.1">D7</text>
<text x="85.7" y="147.6">SW?</text>
<text x="114.8" y="145">~{RESET}/PC6</text>
<text x="250.7" y="145.7">LED(+)</text>
<text x="250.7" y="148.2">LED(-)</text>
<text x="83.4" y="150.1">SW_SPST</text>
<text x="114.8" y="150.1">PD0</text>
<text x="114.8" y="152.6">PD1</text>
<text x="114.8" y="155.2">PD2</text>
<text x="114.8" y="157.7">PD3</text>
<text x="114.8" y="160.3">PD4</text>
<text x="114.8" y="162.8">PD5</text>
<text x="114.8" y="165.3">PD6</text>
<text x="114.8" y="167.9">PD7</text>
<text x="127.6" y="171.8" transform="rotate(-90 127.6 171.8)">GND</text>
<text x="121.2" y="190.1">ATmega328-P</text>
<text x="125" y="187.6">GND</text>
<text x="125.8" y="187.6">U?</text>
</g>
<g font-size="1.8" fill="#a90000">
<text x="24.3" y="21.6">3</text>
<text x="136.9" y="20.4" transform="rotate(-90 136.9 20.4)">2</text>
<text x="24.3" y="26.7">1</text>
<text x="117.6" y="26">6</text>
<text x="125.2" y="26">6</text>
<text x="150.6" y="26">4</text>
<text x="182" y="25.5" transform="rotate(-90 182 25.5)">2</text>
<text x="218.8" y="25.5" transform="rotate(-90 218.8 25.5)">2</text>
<text x="262" y="26.8" transform="rotate(-90 262 26.8)">3</text>
<text x="24.3" y="31.7">2</text>
<text x="117.6" y="31.1">5</text>
<text x="125.2" y="31.1">5</text>
<text x="136.9" y="35.7" transform="rotate(-90 136.9 35.7)">1</text>
<text x="150.6" y="31.1">3</text>
<text x="172.9" y="31.1">6</text>
<text x="190.6" y="31.1">1</text>
<text x="209.7" y="31.1">1</text>
<text x="227.5" y="31.1">6</text>
<text x="268.1" y="32.4">1</text>
<text x="172.9" y="36.2">4</text>
<text x="190.6" y="36.2">3</text>
<text x="209.7" y="36.2">3</text>
<text x="227.5" y="36.2">4</text>
<text x="262" y="39.5" transform="rotate(-90 262 39.5)">2</text>
<text x="182" y="43.3" transform="rotate(-90 182 43.3)">5</text>
<text x="218.8" y="43.3" transform="rotate(-90 218.8 43.3)">5</text>
<text x="48" y="50.9" transform="rotate(-90 48 50.9)">1</text>
<text x="41.4" y="56.5">2</text>
<text x="106.8" y="58.3">2</text>
<text x="114.4" y="55.7">3</text>
<text x="48" y="63.6" transform="rotate(-90 48 63.6)">4</text>
<text x="114.4" y="60.8">1</text>
<text x="114.4" y="65.9">1</text>
<text x="242.7" y="63.5">1</text>
<text x="106.8" y="68.4">2</text>
<text x="114.4" y="71">3</text>
<text x="242.7" y="66">2</text>
<text x="242.7" y="68.6">3</text>
<text x="241.4" y="77.5">1</text>
<text x="241.4" y="80">2</text>
<text x="241.4" y="82.5">3</text>
<text x="80.2" y="89.5">1</text>
<text x="92.9" y="89.5">3</text>
<text x="86.7" y="96.6" transform="rotate(-90 86.7 96.6)">2</text>
<text x="124.2" y="100.9" transform="rotate(-90 124.2 100.9)">20</text>
<text x="126.7" y="100.4" transform="rotate(-90 126.7 100.4)">7</text>
<text x="185.6" y="101.6">1</text>
<text x="112" y="106">14</text>
<text x="140" y="106">21</text>
<text x="185.6" y="106.7">2</text>
<text x="112" y="108.6">15</text>
<text x="112" y="111.1">16</text>
<text x="112" y="113.7">17</text>
<text x="248.4" y="109.2">1</text>
<text x="248.4" y="111.8">2</text>
<text x="112" y="116.2">18</text>
<text x="112" y="118.7">19</text>
<text x="248.4" y="114.3">3</text>
<text x="248.4" y="116.8">4</text>
<text x="248.4" y="119.4">5</text>
<text x="112" y="123.8">10</text>
<text x="112.5" y="121.3">9</text>
<text x="200.2" y="125.6">4</text>
<text x="248.4" y="121.9">6</text>
<text x="248.4" y="124.5">7</text>
<text x="112" y="128.9">23</text>
<text x="112" y="131.4">24</text>
<text x="200.2" y="130.7">3</text>
<text x="207.8" y="130.7">1</text>
<text x="248.4" y="127">8</text>
<text x="248.4" y="129.5">9</text>
<text x="112" y="134">25</text>
<text x="112" y="136.5">26</text>
<text x="200.2" y="135.8">2</text>
<text x="247.9" y="132.1">10</text>
<text x="247.9" y="134.6">11</text>
<text x="247.9" y="137.2">12</text>
<text x="112" y="139.1">27</text>
<text x="112" y="141.6">28</text>
<text x="247.9" y="139.7">13</text>
<text x="247.9" y="142.2">14</text>
<text x="83.3" y="145.9">2</text>
<text x="90.9" y="145.9">1</text>
<text x="112.5" y="144.1">1</text>
<text x="112.5" y="149.2">2</text>
<text x="247.9" y="144.8">15</text>
<text x="247.9" y="147.3">16</text>
<text x="112.5" y="151.8">3</text>
<text x="112.5" y="154.3">4</text>
<text x="112" y="161.9">11</text>
<text x="112.5" y="156.8">5</text>
<text x="112.5" y="159.4">6</text>
<text x="112" y="164.5">12</text>
<text x="112" y="167">13</text>
<text x="126.7" y="174.1" transform="rotate(-90 126.7 174.1)">8</text>
</g>
<g font-size="1.8" fill="#725600">
<text x="16.1" y="27.6">PD5</text>
<text x="153.9" y="26.9">PC0</text>
<text x="273.9" y="33.3">PD4</text>
<text x="193.9" y="37.1">PC2</text>
<text x="204" y="37.1">PC3</text>
<text x="23.7" y="57.4">PB0</text>
<text x="131.6" y="54.9">PD2</text>
<text x="181.8" y="64.4">PD7</text>
<text x="131.6" y="70.1">PD3</text>
<text x="181.2" y="78.4">PB4</text>
<text x="96.1" y="106.9">PB0</text>
<text x="176.7" y="102.5">PD6</text>
<text x="96.1" y="112">PB2</text>
<text x="96.1" y="109.5">PB1</text>
<text x="96.1" y="114.5">PB3</text>
<text x="96.1" y="117.1">PB4</text>
<text x="178" y="124.7">PB1</text>
<text x="224.3" y="121.5">PC4</text>
<text x="224.3" y="125.3">PC5</text>
<text x="96.1" y="129.8">PC0</text>
<text x="178" y="129.8">PB2</text>
<text x="96.1" y="134.9">PC2</text>
<text x="96.1" y="137.4">PC3</text>
<text x="178" y="134.9">PB3</text>
<text x="96.1" y="139.9">PC4</text>
<text x="96.1" y="142.5">PC5</text>
<text x="96.1" y="155.2">PD2</text>
<text x="96.1" y="160.3">PD4</text>
<text x="96.1" y="157.7">PD3</text>
<text x="96.1" y="167.9">PD7</text>
<text x="96.1" y="165.3">PD6</text>
<text x="96.1" y="162.8">PD5</text>
</g>
<g font-size="1.8" fill="#0000c2">
<text x="60.3" y="72.8">SENSORS</text>
<text x="212.1" y="96.3">WINDOW SERVO MOTOR</text>
<text x="210.8" y="159">OUTPUT DEVICES</text>
<text x="80" y="189">MICROCONTROLLERS</text>
</g>
<g font-size="1.4" fill="#0000c2">
<text x="36.8" y="35.2">IR Receiver</text>
<text x="264.2" y="40">PIR Motion Sensor</text>
<text x="110.5" y="42.5">Rain Sensor and Module</text>
<text x="195.6" y="45.7">Gas Sensors</text>
<text x="52.1" y="64.7">DHT Temperature</text>
<text x="52.1" y="66.3">and</text>
<text x="52.1" y="67.9">Humidity Sensor</text>
<text x="129.5" y="73.9">Limit Switch</text>
<text x="129.5" y="75.5">(Open and Close States)</text>
<text x="185.4" y="110.8">Active Buzzer</text>
<text x="234.9" y="151.1">LCD WITH</text>
<text x="234.9" y="152.7">I2C ADAPTER</text>
</g>
</svg>
